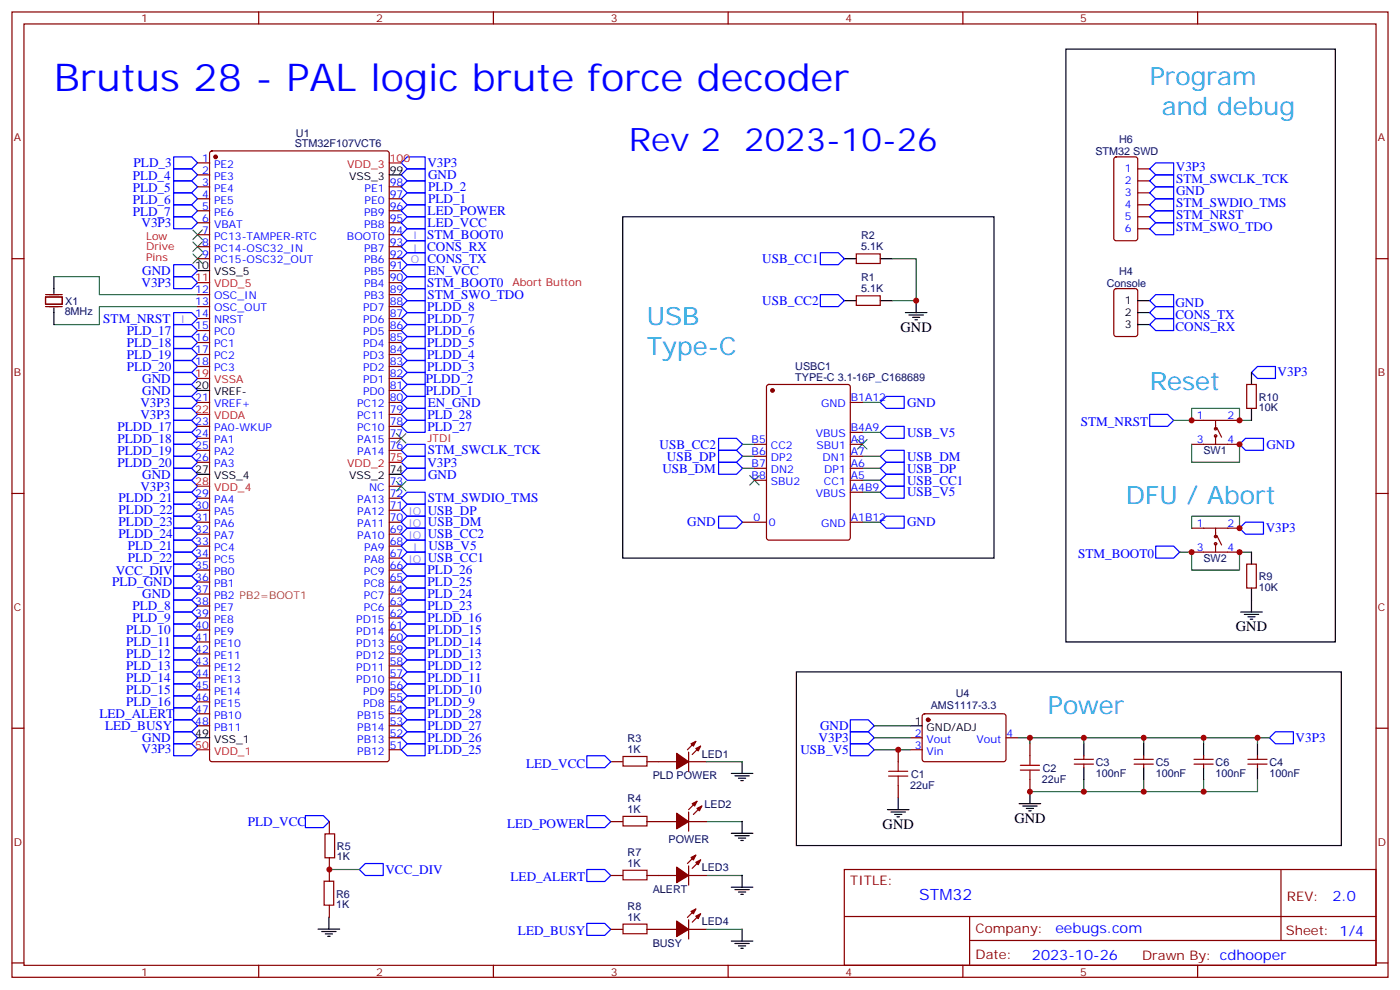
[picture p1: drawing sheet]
<svg xmlns="http://www.w3.org/2000/svg" width="412mm" height="292mm" viewBox="0 0 412 292" stroke-linecap="round" stroke-linejoin="round" font-family="sans-serif">
<g fill="none" stroke="#870000" stroke-width=".35">
<path d="M3.5 3.5h405.4v284.4h-405.4zM7.1 7.1h398.2v277.2h-398.2zM76.2 3.5v3.6M145.3 3.5v3.6M214.5 3.5v3.6M283.6 3.5v3.6M352.8 3.5v3.6M58.2 48h3.5M58.2 51.5h3.5M58.2 55h3.5M58.2 58.6h3.5M62 44.7l.4-.3h51.5l.7 .5 .1 178.8-.5 .6-51.8 .1-.6-.5-.1-178.7z"/>
<path d="M114.7 55h3.5M114.7 58.6h3.5M328.3 46.4l.5-.2h5.6l.7 .4v23.6l-.4 .7h-5.9l-.7-.5v-23.5zM335.1 49.7h3.6M335.1 53.3h3.6M335.1 56.8h3.6M3.5 76.2h3.6M58.2 76.2h3.5M58.2 62.1h3.5M58.2 65.6h3.5M58.2 69.1h3.5M58.2 72.7h3.5"/>
<path d="M114.7 76.2h3.5M114.7 62.1h3.5M114.7 65.6h3.5M114.7 69.1h3.5M114.7 72.7h3.5M114.7 79.7h3.5M252.2 74.8h7.1v2.8h-7.1zM335.1 60.3h3.6M335.1 63.9h3.6M335.1 67.4h3.6M405.3 76.2h3.6M13.4 87.5h4.9v2.1h-4.9z"/>
<path d="M13.4 90.3h4.9M13.4 86.8h4.9M58.2 90.3h3.5M58.2 86.8h3.5M58.2 93.8h3.5M58.2 97.4h3.5M114.7 90.3h3.5M114.7 86.8h3.5M114.7 93.8h3.5M114.7 97.4h3.5M114.7 83.3h3.5M252.2 87.1h7.1v2.9h-7.1z"/>
<path d="M328.3 85.2l.5-.2h5.6l.7 .5v12.9l-.4 .7h-5.9l-.7-.4v-13zM58.2 100.9h3.5M58.2 104.4h3.5M58.2 107.9h3.5M58.2 118.5h3.5M114.7 100.9h3.5M114.7 104.4h3.5M114.7 107.9h3.5M114.7 118.5h3.5M114.7 115h3.5M114.7 111.5h3.5M226 113.4l.5-.2h23.3l.6 .5 .1 44.7-.5 .6-23.5 .1-.7-.5v-44.7z"/>
<path d="M250.5 118.5h3.5M367.2 113.2h2.9v7.1h-2.9zM58.2 125.6h3.5M58.2 129.1h3.5M58.2 132.6h3.5M58.2 136.2h3.5M114.7 125.6h3.5M114.7 129.1h3.5M114.7 132.6h3.5M114.7 122.1h3.5M222.2 130.9h3.6M222.2 134.4h3.6"/>
<path d="M222.2 137.9h3.6M250.5 130.9h3.5M250.5 134.4h3.5M250.5 137.9h3.5M250.5 127.4h3.5M351 130.9h14.1M351 123.8h14.1M358.1 123.8v2.5M358.1 128.4v2.5M358.4 125.9l1.4 2.9M3.5 145.3h3.6M58.2 146.8h3.5"/>
<path d="M58.2 150.3h3.5M58.2 153.8h3.5M58.2 157.3h3.5M114.7 146.8h3.5M114.7 150.3h3.5M114.7 153.8h3.5M114.7 157.3h3.5M114.7 143.2h3.5M218.7 153.8h7.1M222.2 141.5h3.6M250.5 153.8h3.5M250.5 141.5h3.5"/>
<path d="M250.5 145h3.5M351 155.6h14.1M358.1 155.6v2.4M358.4 157.7l1.4 2.8M405.3 145.3h3.6M58.2 160.9h3.5M58.2 164.4h3.5M58.2 167.9h3.5M58.2 171.4h3.5M58.2 175h3.5M58.2 178.5h3.5M114.7 160.9h3.5"/>
<path d="M114.7 164.4h3.5M114.7 167.9h3.5M114.7 171.4h3.5M114.7 175h3.5M114.7 178.5h3.5M351 162.6h14.1M358.1 160.2v2.4M367.2 166.2h2.9v7h-2.9zM58.2 182h3.5M58.2 185.6h3.5M58.2 189.1h3.5M58.2 192.6h3.5"/>
<path d="M58.2 196.1h3.5M58.2 199.7h3.5M114.7 182h3.5M114.7 185.6h3.5M114.7 189.1h3.5M114.7 192.6h3.5M114.7 196.1h3.5M114.7 199.7h3.5M3.5 214.5h3.6M58.2 203.2h3.5M58.2 206.7h3.5M58.2 210.3h3.5"/>
<path d="M58.2 213.8h3.5M114.7 203.2h3.5M114.7 206.7h3.5M114.7 210.3h3.5M114.7 213.8h3.5M114.7 217.3h3.5M205 218.4l-2.5 2.4M206.4 219.8l-2.5 2.4M268.1 217.3h3.5M271.9 210.5l.4-.2h23.6l.4 .7v12.9l-.7 .5-23.5-.1-.5-.6v-12.7zM296.3 217.3h3.6M303.4 219.1v3.5"/>
<path d="M405.3 214.5h3.6M114.7 220.8h3.5M179.9 224.4h3.5M183.5 222.8h7.1v2.8h-7.1zM190.5 224.4h8.8M202.8 221.5v5.7M202.8 239.2v5.6M202.8 224.4h5.3M205.3 236l-2.5 2.5M206.7 237.4l-2.4 2.5M264.6 220.8v3.6M264.6 231.4v3.5"/>
<path d="M268.1 220.8h3.5M303.4 229.7v3.5M316.4 223.7h5.7M316.4 225.1h5.7M319.3 222.6v1.1M319.3 225.1v1M334.1 223.7h5.6M334.1 225.1h5.6M336.9 222.6v1.1M336.9 225.1v1M351.7 223.7h5.7M351.7 225.1h5.7"/>
<path d="M354.5 222.6v1.1M354.5 225.1v1M367.6 223.7h5.6M367.6 225.1h5.6M370.4 222.6v1.1M370.4 225.1v1M95.5 259.6h2.8v7h-2.8zM95.7 245.6h2.9v7.1h-2.9zM97 242v3.5M97 252.6v7M179.9 257.9h3.5M179.9 242h3.5"/>
<path d="M183.5 240.5h7.1v2.8h-7.1zM183.5 256.3h7.1v2.9h-7.1zM190.5 257.9h8.8M190.5 242h8.8M202.8 257.9h5.3M202.8 255.1v5.6M202.8 242h5.3M205 251.9l-2.5 2.5M206.4 253.3l-2.5 2.5M248.7 256.1h156.6v28.2h-156.6zM377.3 256.1v20.9M97 266.7v3.5"/>
<path d="M179.9 273.8h3.5M183.5 272.2h7.1v2.8h-7.1zM190.5 273.8h8.8M202.8 270.9v5.7M202.8 273.8h5.3M205 267.8l-2.5 2.4M206.4 269.2l-2.5 2.4M248.7 270h156.5M285.6 277h119.6M285.6 270v14.1M3.5 283.6h3.6M76.2 284.3v3.6"/>
<path d="M145.3 284.3v3.6M214.5 284.3v3.6M283.6 284.3v3.6M352.8 284.3v3.6M405.3 283.6h3.6"/>
<circle cx="358.1" cy="126.3" r=".35"/>
<circle cx="358.1" cy="128.4" r=".35"/>
<circle cx="358.1" cy="158" r=".35"/>
<circle cx="358.1" cy="160.2" r=".35"/>
</g>
<g fill="none" stroke="#00f" stroke-width=".35">
<path d="M51.2 56.8h5.2l1.8 1.8-1.8 1.7h-5.2zM51.2 53.3h5.2l1.8 1.7-1.8 1.8h-5.2zM51.2 49.7h5.2l1.8 1.8-1.8 1.8h-5.2zM51.2 46.2h5.2l1.8 1.8-1.8 1.7h-5.2zM118.2 55l1.7-1.7h5.3v3.5h-5.3zM118.2 58.6l1.7-1.8h5.3v3.5h-5.3zM118.2 48l1.7-1.8h5.3v3.5h-5.3zM119.9 49.7h5.3v3.6h-5.3l-1.7-1.8zM338.7 49.7l1.7-1.7h5.3v3.5h-5.3zM338.7 56.8l1.7-1.8h5.3v3.6h-5.3zM338.7 53.3l1.7-1.8h5.3v3.5h-5.3zM51.2 60.3h5.2l1.8 1.8-1.8 1.8h-5.2z"/>
<path d="M51.2 63.9h5.2l1.8 1.7-1.8 1.8h-5.2zM51.2 78h5.2l1.8 1.7-1.8 1.8h-5.2zM118.2 79.7l1.7-1.7h5.3v3.5h-5.3zM118.2 76.2l1.7-1.8h5.3v3.6h-5.3zM118.2 72.7l1.7-1.8h5.3v3.5h-5.3zM118.2 62.1l1.7-1.8h5.3v3.6h-5.3zM118.2 65.6l1.7-1.7h5.3v3.5h-5.3zM119.9 67.4h5.3v3.5h-5.3l-1.7-1.8zM241.7 74.4h5.2l1.8 1.8-1.8 1.8h-5.2zM338.7 67.4l1.7-1.8h5.3v3.5h-5.3zM338.7 60.3l1.7-1.7h5.3v3.5h-5.3zM338.7 63.9l1.7-1.8h5.3v3.5h-5.3z"/>
<path d="M51.2 99.1h5.2l1.8 1.8-1.8 1.8h-5.2zM51.2 95.6h5.2l1.8 1.8-1.8 1.7h-5.2zM51.2 81.5h5.2l1.8 1.8-1.8 1.7h-5.2zM51.2 92.1h5.2l1.8 1.7-1.8 1.8h-5.2zM118.2 83.3l1.7-1.8h5.3v3.5h-5.3zM118.2 90.3l1.7-1.8h5.3v3.6h-5.3zM118.2 93.8l1.7-1.7h5.3v3.5h-5.3zM118.2 97.4l1.7-1.8h5.3v3.5h-5.3zM118.2 86.8l1.7-1.8h5.3v3.5h-5.3zM241.7 86.8h5.2l1.8 1.7-1.8 1.8h-5.2zM338.7 92.1l1.7-1.8h5.3v3.5h-5.3zM340.4 86.8h5.3v3.5h-5.3l-1.7-1.8z"/>
<path d="M340.4 93.8h5.3v3.6h-5.3l-1.7-1.8zM51.2 106.2h5.2l1.8 1.7-1.8 1.8h-5.2zM51.2 102.7h5.2l1.8 1.7-1.8 1.8h-5.2zM51.2 116.8h5.2l1.8 1.7-1.8 1.8h-5.2zM51.2 113.2h5.2l1.8 1.8-1.8 1.8h-5.2zM51.2 109.7h5.2l1.8 1.8-1.8 1.7h-5.2zM118.2 100.9l1.7-1.8h5.3v3.6h-5.3zM118.2 104.4l1.7-1.7h5.3v3.5h-5.3zM118.2 107.9l1.7-1.7h5.3v3.5h-5.3zM118.2 111.5l1.7-1.8h5.3v3.5h-5.3zM118.2 118.5l1.7-1.7h5.3v3.5h-5.3zM119.9 113.2h5.3v3.6h-5.3l-1.7-1.8z"/>
<path d="M259.3 118.5l1.8-1.7h5.2v3.5h-5.2zM370.4 107.9h5.3v3.6h-5.3l-1.7-1.8zM51.2 134.4h5.2l1.8 1.8-1.8 1.7h-5.2zM51.2 130.9h5.2l1.8 1.7-1.8 1.8h-5.2zM51.2 127.4h5.2l1.8 1.7-1.8 1.8h-5.2zM51.2 123.8h5.2l1.8 1.8-1.8 1.8h-5.2zM51.2 137.9h5.2l1.8 1.8-1.8 1.8h-5.2zM51.2 120.3h5.2l1.8 1.8-1.8 1.7h-5.2zM118.2 122.1l1.7-1.8h5.3v3.5h-5.3zM118.2 125.6l1.7-1.8h5.3v3.6h-5.3zM118.2 136.2l1.7-1.8h5.3v3.5h-5.3zM118.2 139.7l1.7-1.8h5.3v3.6h-5.3z"/>
<path d="M118.2 132.6l1.7-1.7h5.3v3.5h-5.3zM211.7 129.1h5.3l1.7 1.8-1.7 1.7h-5.3zM211.7 132.6h5.3l1.7 1.8-1.7 1.8h-5.3zM211.7 136.2h5.3l1.7 1.7-1.7 1.8h-5.3zM259.3 137.9l1.8-1.7h5.2v3.5h-5.2zM259.3 134.4l1.8-1.8h5.2v3.6h-5.2zM259.3 127.4l1.8-1.8h5.2v3.5h-5.2zM338.7 122.1h5.3l1.7 1.7-1.7 1.8h-5.3zM365.1 130.9l1.8-1.8h5.3v3.5h-5.3zM51.2 155.6h5.2l1.8 1.7-1.8 1.8h-5.2zM51.2 152h5.2l1.8 1.8-1.8 1.8h-5.2zM51.2 148.5h5.2l1.8 1.8-1.8 1.7h-5.2z"/>
<path d="M51.2 145h5.2l1.8 1.8-1.8 1.7h-5.2zM51.2 159.1h5.2l1.8 1.8-1.8 1.7h-5.2zM51.2 141.5h5.2l1.8 1.7-1.8 1.8h-5.2zM118.2 157.3l1.7-1.7h5.3v3.5h-5.3zM118.2 146.8l1.7-1.8h5.3v3.5h-5.3zM118.2 150.3l1.7-1.8h5.3v3.5h-5.3zM118.2 153.8l1.7-1.8h5.3v3.6h-5.3zM211.7 152h5.3l1.7 1.8-1.7 1.8h-5.3zM259.3 141.5l1.8-1.8h5.2v3.5h-5.2zM259.3 153.8l1.8-1.8h5.2v3.6h-5.2zM259.3 145l1.8-1.8h5.2v3.6h-5.2zM365.1 155.6l1.8-1.8h5.3v3.5h-5.3z"/>
<path d="M51.2 166.2h5.2l1.8 1.7-1.8 1.8h-5.2zM51.2 162.6h5.2l1.8 1.8-1.8 1.8h-5.2zM51.2 176.7h5.2l1.8 1.8-1.8 1.8h-5.2zM51.2 173.2h5.2l1.8 1.8-1.8 1.7h-5.2zM51.2 169.7h5.2l1.8 1.7-1.8 1.8h-5.2zM118.2 167.9l1.7-1.7h5.3v3.5h-5.3zM118.2 171.4l1.7-1.7h5.3v3.5h-5.3zM118.2 178.5l1.7-1.8h5.3v3.6h-5.3zM118.2 164.4l1.7-1.8h5.3v3.6h-5.3zM118.2 160.9l1.7-1.8h5.3v3.5h-5.3zM119.9 173.2h5.3v3.5h-5.3l-1.7-1.7zM340.4 160.9h5.3l1.8 1.7-1.8 1.8h-5.3z"/>
<path d="M51.2 197.9h5.2l1.8 1.8-1.8 1.7h-5.2zM51.2 194.4h5.2l1.8 1.7-1.8 1.8h-5.2zM51.2 190.9h5.2l1.8 1.7-1.8 1.8h-5.2zM51.2 187.3h5.2l1.8 1.8-1.8 1.8h-5.2zM51.2 183.8h5.2l1.8 1.8-1.8 1.7h-5.2zM51.2 180.3h5.2l1.8 1.7-1.8 1.8h-5.2zM118.2 185.6l1.7-1.8h5.3v3.5h-5.3zM118.2 189.1l1.7-1.8h5.3v3.6h-5.3zM118.2 192.6l1.7-1.7h5.3v3.5h-5.3zM118.2 196.1l1.7-1.7h5.3v3.5h-5.3zM118.2 199.7l1.7-1.8h5.3v3.5h-5.3zM119.9 180.3h5.3v3.5h-5.3l-1.7-1.8z"/>
<path d="M51.2 208.5h5.2l1.8 1.8-1.8 1.7h-5.2zM51.2 205h5.2l1.8 1.7-1.8 1.8h-5.2zM51.2 201.4h5.2l1.8 1.8-1.8 1.8h-5.2zM51.2 219.1h5.2l1.8 1.7-1.8 1.8h-5.2zM51.2 215.5h5.2l1.8 1.8-1.8 1.8h-5.2zM51.2 212h5.2l1.8 1.8-1.8 1.7h-5.2zM118.2 210.3l1.7-1.8h5.3v3.5h-5.3zM118.2 217.3l1.7-1.8h5.3v3.6h-5.3zM118.2 203.2l1.7-1.8h5.3v3.6h-5.3zM118.2 206.7l1.7-1.7h5.3v3.5h-5.3zM119.9 212h5.3v3.5h-5.3l-1.7-1.7zM250.5 219.1h5.3l1.7 1.7-1.7 1.8h-5.3z"/>
<path d="M250.5 215.5h5.3l1.7 1.8-1.7 1.8h-5.3zM250.5 212h5.3l1.7 1.8-1.7 1.7h-5.3zM373.9 217.3l1.8-1.8h5.3v3.6h-5.3zM118.2 220.8l1.7-1.7h5.3v3.5h-5.3zM172.9 222.6h5.3l1.7 1.8-1.7 1.7h-5.3zM90 240.2h5.2l1.8 1.8-1.8 1.8h-5.2zM105.8 256.1l1.8-1.7h5.3v3.5h-5.3zM172.9 256.1h5.3l1.7 1.8-1.7 1.7h-5.3zM172.9 240.2h5.3l1.7 1.8-1.7 1.8h-5.3zM172.9 272h5.3l1.7 1.8-1.7 1.7h-5.3z"/>
</g>
<g fill="none" stroke="#3c3" stroke-width=".35">
<path d="M56.8 74.8l2.8 2.8M56.8 71.3l2.8 2.8M56.8 67.7l2.8 2.9M59.6 74.8l-2.8 2.8M59.6 71.3l-2.8 2.8M59.6 67.7l-2.8 2.9M116.8 127.7l2.8 2.8M119.6 127.7l-2.8 2.8M252.6 129.5l2.8 2.8M255.4 129.5l-2.8 2.8M116.8 141.8l2.8 2.8M119.6 141.8l-2.8 2.8"/>
<path d="M220.8 140.1l2.9 2.8M223.7 140.1l-2.9 2.8"/>
</g>
<g fill="none" stroke="#008700" stroke-width=".35">
<path d="M262.8 76.2h7.1v12.3h-7.1M15.9 81.5h13.4v5.3h28.9M58.2 90.3h-28.9v5.3h-13.4M254 118.5h5.3M218.7 130.9h3.5M218.7 137.9h3.5M218.7 134.4h3.5M254 137.9h5.3M254 134.4h5.3M254 127.4h5.3M345.7 123.8h5.3v-3.5h14.1v3.5h3.6M351 130.9v5.3h14.1v-5.3"/>
<path d="M254 141.5h5.3M254 145h5.3M254 153.8h5.3M351 155.6v-3.6h14.1v3.6M347.5 162.6h3.5v5.3h14.1v-5.3h3.6M257.5 217.3h10.6M257.5 213.8h10.6M299.9 217.3h74M303.4 217.3v1.8M319.3 217.3v1.8M336.9 217.3v1.8M354.5 217.3v1.8"/>
<path d="M370.4 217.3v1.8M208.1 224.4h10.6M257.5 220.8h10.6M319.3 229.7v3.5M336.9 229.7v3.5h-33.5M354.5 229.7v3.5h-17.6M370.4 229.7v3.5h-15.9M97 256.1h8.8M208.1 257.9h10.6M208.1 242h10.6M208.1 273.8h10.6"/>
</g>
<g fill="none" stroke="#000" stroke-width=".35">
<path d="M314 14.5h79.3v174.6h-79.3zM114.7 51.5h3.5M58.2 79.7h3.5M183.4 63.9h109.4v100.5h-109.4zM248.7 76.2h3.5M259.3 76.2h3.5M15.9 81.5v4.9M15.9 90.7v4.9M248.7 88.5h3.5M259.3 88.5h3.5M266.7 92.1h6.3M267.8 92.8h4.2"/>
<path d="M268.8 93.5h2.1M269.5 94.2h.7M269.9 88.5v3.6M335.1 88.5h3.6M335.1 92.1h3.6M335.1 95.6h3.6M58.2 115h3.5M368.7 109.7v3.5M58.2 139.7h3.5M114.7 139.7h3.5M368.7 120.3v3.5M368.7 162.6v3.6"/>
<path d="M368.7 173.2v7.1M234.6 197.9h160.5v51.2h-160.5zM365.5 180.3h6.3M366.5 181h4.3M367.6 181.7h2.1M368.3 182.4h.7M58.2 217.3h3.5M268.1 213.8h3.5M319.3 219.1v3.5M336.9 219.1v3.5M354.5 219.1v3.5M370.4 219.1v3.5"/>
<path d="M215.4 227.8h6.4M216.5 228.5h4.2M217.5 229.2h2.2M218.2 229.9h.7M218.6 224.3v3.5M261.4 238.5h6.4M262.5 239.2h4.2M263.5 239.9h2.1M264.6 234.9v3.6M300.2 236.7h6.4M301.3 237.4h4.2M302.3 238.1h2.1"/>
<path d="M303 238.8h.7M303.4 233.2v3.5M319.3 226.1v3.6M336.9 226.1v3.6M354.5 226.1v3.6M370.4 226.1v3.6M215.4 245.5h6.4M216.5 246.2h4.2M217.5 246.9h2.2M218.2 247.6h.7M218.6 241.9v3.6M218.6 257.8v3.5"/>
<path d="M264.2 240.6h.7M93.7 273.7h6.4M94.8 274.4h4.2M95.8 275.1h2.1M96.5 275.8h.7M96.9 270.1v3.6M215.4 261.3h6.4M215.4 277.2h6.4M216.5 262h4.2M216.5 277.9h4.2M217.5 262.7h2.2M217.5 278.6h2.2"/>
<path d="M218.2 263.4h.7M218.2 279.3h.7M218.6 273.7v3.5"/>
</g>
<g fill="#870000" stroke="#870000" stroke-width=".35">
<path d="M205 254l1.4-.7-.7 1.4z"/>
<path d="M203.6 252.6l1.4-.7-.7 1.4z"/>
<path d="M199.3 255.4l3.5 2.5-3.5 2.1z"/>
<path d="M205 269.9l1.4-.7-.7 1.4z"/>
<path d="M203.6 268.5l1.4-.7-.7 1.4z"/>
<path d="M199.3 271.3l3.5 2.5-3.5 2.1z"/>
<path d="M205 220.5l1.4-.7-.7 1.4z"/>
<path d="M203.6 219.1l1.4-.7-.7 1.4z"/>
<path d="M199.3 221.9l3.5 2.5-3.5 2.1z"/>
<path d="M205.3 238.1l1.4-.7-.7 1.4z"/>
<path d="M203.9 236.7l1.4-.7-.7 1.4z"/>
<path d="M199.3 239.5l3.5 2.5-3.5 2.1z"/>
<circle cx="63.5" cy="46.2" r=".53"/>
<circle cx="227.5" cy="115" r=".53"/>
<circle cx="273.4" cy="212" r=".53"/>
</g>
<path d="M114.7 48h3.5M58.2 83.3h3.5M58.2 111.5h3.5M58.2 122.1h3.5M114.7 136.2h3.5M58.2 143.2h3.5M58.2 220.8h3.5" fill="none" stroke="#f00" stroke-width=".35"/>
<path d="M261.8 228.6h5.6M261.8 227.2h5.6M264.6 224.4v2.8M264.6 228.6v2.8M300.6 226.8h5.6M300.6 225.4h5.6M303.4 222.6v2.8M303.4 226.8v2.9" fill="none" stroke="#a10000" stroke-width=".35"/>
<g fill="#c00">
<circle cx="370.4" cy="217.3" r=".88"/>
<circle cx="354.5" cy="233.2" r=".88"/>
<circle cx="264.6" cy="220.8" r=".88"/>
<circle cx="303.4" cy="217.3" r=".88"/>
<circle cx="354.5" cy="217.3" r=".88"/>
<circle cx="336.9" cy="217.3" r=".88"/>
<circle cx="319.3" cy="217.3" r=".88"/>
<circle cx="336.9" cy="233.2" r=".88"/>
<circle cx="269.9" cy="88.5" r=".88"/>
<circle cx="303.4" cy="233.2" r=".88"/>
<circle cx="319.3" cy="233.2" r=".88"/>
<circle cx="97" cy="256.1" r=".88"/>
<circle cx="351" cy="123.8" r=".88"/>
<circle cx="365.1" cy="162.6" r=".88"/>
<circle cx="351" cy="162.6" r=".88"/>
<circle cx="365.1" cy="155.6" r=".88"/>
<circle cx="365.1" cy="130.9" r=".88"/>
<circle cx="365.1" cy="123.8" r=".88"/>
</g>
<text font-size="11.3" fill="#00f" x="15.9" y="26.8">Brutus 28 - PAL logic brute force decoder</text>
<g font-size="9.5" fill="#00f">
<text x="185.2" y="44.4">Rev 2</text>
<text x="219.2" y="44.4">2023-10-26</text>
</g>
<g font-size="7.4" fill="#09f">
<text x="338.7" y="25">Program</text>
<text x="342.2" y="33.9">and debug</text>
<text x="190.5" y="95.6">USB</text>
<text x="190.5" y="104.4">Type-C</text>
<text x="338.7" y="115">Reset</text>
<text x="331.6" y="148.5">DFU / Abort</text>
<text x="308.7" y="210.3">Power</text>
</g>
<text font-size="4.6" fill="#00f" x="270.8" y="265.1">STM32</text>
<g font-size="4.2">
<text x="265.3" y="97.7">GND</text>
<text x="364.1" y="185.9">GND</text>
<text x="260" y="244.1">GND</text>
<text x="298.8" y="242.4">GND</text>
</g>
<g font-size="4.2" fill="#00f">
<text x="392.5" y="265.4">2.0</text>
<text x="310.9" y="274.9">eebugs.com</text>
<text x="304" y="282.7">2023-10-26</text>
</g>
<g font-size="3.9" fill="#00f">
<text x="39.1" y="52.9">PLD_4</text>
<text x="39.4" y="49.2">PLD_3</text>
<text x="125.9" y="49.2">V3P3</text>
<text x="126.1" y="52.8">GND</text>
<text x="346.4" y="50.3">V3P3</text>
<text x="346.4" y="54">STM_SWCLK_TCK</text>
<text x="39.1" y="60">PLD_6</text>
<text x="39.1" y="56.4">PLD_5</text>
<text x="126.1" y="56.3">PLD_2</text>
<text x="126.1" y="59.8">PLD_1</text>
<text x="346.4" y="57.5">GND</text>
<text x="39.1" y="63.5">PLD_7</text>
<text x="126" y="63.4">LED_POWER</text>
<text x="346.4" y="61">STM_SWDIO_TMS</text>
<text x="346.4" y="64.6">STM_NRST</text>
<text x="41.7" y="66.9">V3P3</text>
<text x="125.8" y="70.4">STM_BOOT0</text>
<text x="126" y="66.9">LED_VCC</text>
<text x="346.4" y="68.1">STM_SWO_TDO</text>
<text x="125.8" y="73.9">CONS_RX</text>
<text x="125.9" y="77.4">CONS_TX</text>
<text x="224.6" y="77.4">USB_CC1</text>
<text x="41.9" y="81">GND</text>
<text x="126" y="81">EN_VCC</text>
<text x="41.7" y="84.5">V3P3</text>
<text x="125.8" y="84.4">STM_BOOT0</text>
<text x="125.9" y="88.1">STM_SWO_TDO</text>
<text x="224.6" y="89.8">USB_CC2</text>
<text x="30.4" y="95.1">STM_NRST</text>
<text x="125.8" y="91.6">PLDD_8</text>
<text x="125.8" y="95.1">PLDD_7</text>
<text x="346.3" y="90.3">GND</text>
<text x="346.3" y="93.8">CONS_TX</text>
<text x="37.4" y="98.6">PLD_17</text>
<text x="125.8" y="98.6">PLDD_6</text>
<text x="346.3" y="97.4">CONS_RX</text>
<text x="37.4" y="105.7">PLD_19</text>
<text x="37.4" y="102.2">PLD_18</text>
<text x="125.8" y="102.2">PLDD_5</text>
<text x="125.8" y="105.7">PLDD_4</text>
<text x="37.4" y="109.2">PLD_20</text>
<text x="41.9" y="112.7">GND</text>
<text x="125.5" y="112.7">PLDD_2</text>
<text x="125.8" y="109.2">PLDD_3</text>
<text x="376.4" y="110.8">V3P3</text>
<text x="41.3" y="119.8">V3P3</text>
<text x="41.9" y="116.3">GND</text>
<text x="125.5" y="116.3">PLDD_1</text>
<text x="126" y="119.8">EN_GND</text>
<text x="267.2" y="119.8">GND</text>
<text x="41.3" y="123.3">V3P3</text>
<text x="125.9" y="123.3">PLD_28</text>
<text x="318.4" y="125.6">STM_NRST</text>
<text x="34.6" y="130.4">PLDD_18</text>
<text x="34.6" y="126.9">PLDD_17</text>
<text x="125.9" y="126.9">PLD_27</text>
<text x="267.2" y="128.6">USB_V5</text>
<text x="34.6" y="137.4">PLDD_20</text>
<text x="34.6" y="133.9">PLDD_19</text>
<text x="125.9" y="137.4">V3P3</text>
<text x="126.1" y="133.8">STM_SWCLK_TCK</text>
<text x="194.3" y="132.1">USB_CC2</text>
<text x="196.4" y="135.7">USB_DP</text>
<text x="267.2" y="135.7">USB_DM</text>
<text x="373" y="132.1">GND</text>
<text x="41.9" y="141">GND</text>
<text x="126.1" y="141">GND</text>
<text x="195.1" y="139.2">USB_DM</text>
<text x="267.2" y="142.7">USB_CC1</text>
<text x="267.2" y="139.2">USB_DP</text>
<text x="34.9" y="148">PLDD_21</text>
<text x="41.3" y="144.5">V3P3</text>
<text x="126" y="148">STM_SWDIO_TMS</text>
<text x="267.2" y="146.2">USB_V5</text>
<text x="34.9" y="155.1">PLDD_23</text>
<text x="34.9" y="151.5">PLDD_22</text>
<text x="126" y="151.6">USB_DP</text>
<text x="126.1" y="155.1">USB_DM</text>
<text x="202.4" y="155.1">GND</text>
<text x="267.2" y="155.1">GND</text>
<text x="34.9" y="158.6">PLDD_24</text>
<text x="126" y="158.6">USB_CC2</text>
<text x="372.8" y="156.8">V3P3</text>
<text x="37.7" y="165.7">PLD_22</text>
<text x="37.7" y="162.1">PLD_21</text>
<text x="126" y="165.7">USB_CC1</text>
<text x="126.2" y="162.1">USB_V5</text>
<text x="317.5" y="164.4">STM_BOOT0</text>
<text x="33.1" y="172.7">PLD_GND</text>
<text x="34.1" y="169.3">VCC_DIV</text>
<text x="126" y="169.2">PLD_26</text>
<text x="126" y="172.7">PLD_25</text>
<text x="39.1" y="179.8">PLD_8</text>
<text x="41.9" y="176.2">GND</text>
<text x="126" y="176.2">PLD_24</text>
<text x="126" y="179.8">PLD_23</text>
<text x="39.1" y="183.3">PLD_9</text>
<text x="126" y="183.3">PLDD_16</text>
<text x="37.1" y="190.3">PLD_11</text>
<text x="37.1" y="186.8">PLD_10</text>
<text x="126" y="186.8">PLDD_15</text>
<text x="126" y="190.3">PLDD_14</text>
<text x="37.1" y="197.4">PLD_13</text>
<text x="37.1" y="193.9">PLD_12</text>
<text x="126" y="193.9">PLDD_13</text>
<text x="126" y="197.4">PLDD_12</text>
<text x="37.1" y="200.9">PLD_14</text>
<text x="126" y="200.9">PLDD_11</text>
<text x="37.1" y="208">PLD_16</text>
<text x="37.1" y="204.5">PLD_15</text>
<text x="126" y="204.5">PLDD_10</text>
<text x="126" y="208">PLDD_9</text>
<text x="29.3" y="211.6">LED_ALERT</text>
<text x="30.9" y="215">LED_BUSY</text>
<text x="126" y="211.5">PLDD_28</text>
<text x="126" y="215">PLDD_27</text>
<text x="241.6" y="215">GND</text>
<text x="41.7" y="221.7">V3P3</text>
<text x="41.9" y="218.6">GND</text>
<text x="126" y="218.6">PLDD_26</text>
<text x="241.2" y="218.5">V3P3</text>
<text x="381.7" y="218.5">V3P3</text>
<text x="126" y="222.1">PLDD_25</text>
<text x="154.9" y="226.1">LED_VCC</text>
<text x="235.8" y="222.1">USB_V5</text>
<text x="73" y="243.3">PLD_VCC</text>
<text x="149.4" y="243.8">LED_POWER</text>
<text x="113.6" y="257.3">VCC_DIV</text>
<text x="150.4" y="259.6">LED_ALERT</text>
<text x="152.6" y="275.5">LED_BUSY</text>
</g>
<g font-size="3.9" fill="#800">
<text x="250.5" y="260.7">TITLE:</text>
<text x="379.1" y="265.4">REV:</text>
<text x="287.4" y="274.9">Company:</text>
<text x="378.7" y="275.5">Sheet: 1/4</text>
<text x="287.4" y="282.6">Date:</text>
<text x="336.4" y="282.7">Drawn By: cdhooper</text>
</g>
<g font-size="3.2" fill="#800">
<text x="41.6" y="6.5">1</text>
<text x="110.8" y="6.5">2</text>
<text x="179.9" y="6.5">3</text>
<text x="249.1" y="6.5">4</text>
<text x="318.2" y="6.5">5</text>
<text x="4.1" y="41.6">A</text>
<text x="405.9" y="41.6">A</text>
<text x="4.1" y="110.8">B</text>
<text x="405.9" y="110.8">B</text>
<text x="4.1" y="179.9">C</text>
<text x="405.9" y="179.9">C</text>
<text x="4.1" y="249.1">D</text>
<text x="405.9" y="249.1">D</text>
<text x="41.6" y="287.3">1</text>
<text x="110.8" y="287.3">2</text>
<text x="179.9" y="287.3">3</text>
<text x="249.1" y="287.3">4</text>
<text x="318.2" y="287.3">5</text>
</g>
<g font-size="3.2" fill="#000080">
<text x="87.2" y="40.2">U1</text>
<text x="86.8" y="43.4">STM32F107VCT6</text>
<text x="322.7" y="45.6">STM32 SWD</text>
<text x="329.7" y="42.1">H6</text>
<text x="253.6" y="70.5">R2</text>
<text x="253.6" y="73.7">5.1K</text>
<text x="253.6" y="82.9">R1</text>
<text x="329.7" y="80.9">H4</text>
<text x="19.2" y="89.7">X1</text>
<text x="253.6" y="86.1">5.1K</text>
<text x="326" y="84.4">Console</text>
<text x="19" y="92.9">8MHz</text>
<text x="234.3" y="112.2">TYPE-C 3.1-16P_C168689</text>
<text x="234.3" y="109">USBC1</text>
<text x="370.8" y="118">R10</text>
<text x="370.8" y="121.1">10K</text>
<text x="354.5" y="133.8">SW1</text>
<text x="354.5" y="165.5">SW2</text>
<text x="370.8" y="174">10K</text>
<text x="370.8" y="171">R9</text>
<text x="274.2" y="208.9">AMS1117-3.3</text>
<text x="281.5" y="205.4">U4</text>
<text x="184.9" y="221.8">1K</text>
<text x="184.9" y="218.7">R3</text>
<text x="206.7" y="223.1">LED1</text>
<text x="307.2" y="227.3">C2</text>
<text x="322.8" y="225.5">C3</text>
<text x="340.4" y="225.5">C5</text>
<text x="358.1" y="225.5">C6</text>
<text x="373.9" y="225.5">C4</text>
<text x="192.3" y="229.5">PLD POWER</text>
<text x="268.1" y="232.3">22uF</text>
<text x="268.4" y="229">C1</text>
<text x="306.9" y="230.5">22uF</text>
<text x="322.8" y="228.7">100nF</text>
<text x="340.4" y="228.7">100nF</text>
<text x="358.1" y="228.7">100nF</text>
<text x="373.9" y="228.7">100nF</text>
<text x="184.9" y="239.4">1K</text>
<text x="184.9" y="236.3">R4</text>
<text x="207.5" y="237.9">LED2</text>
<text x="99.3" y="250.3">R5</text>
<text x="197" y="248.4">POWER</text>
<text x="99.3" y="253.3">1K</text>
<text x="184.9" y="255.3">1K</text>
<text x="184.9" y="252.2">R7</text>
<text x="206.7" y="256.7">LED3</text>
<text x="192.3" y="263">ALERT</text>
<text x="99" y="267.5">1K</text>
<text x="99" y="264.4">R6</text>
<text x="184.9" y="268.1">R8</text>
<text x="184.9" y="271.2">1K</text>
<text x="206.7" y="272.5">LED4</text>
<text x="192.3" y="278.9">BUSY</text>
</g>
<g font-size="3.2" fill="#00f">
<text x="59.5" y="47.6">1</text>
<text x="59.5" y="51.2">2</text>
<text x="63" y="49.4">PE2</text>
<text x="63" y="52.9">PE3</text>
<text x="331.4" y="50.8">1</text>
<text x="59.5" y="54.7">3</text>
<text x="59.5" y="58.2">4</text>
<text x="63" y="56.4">PE4</text>
<text x="63" y="60">PE5</text>
<text x="107.4" y="60">PE0</text>
<text x="107.4" y="56.4">PE1</text>
<text x="114.8" y="58.2">97</text>
<text x="114.8" y="54.7">98</text>
<text x="331.4" y="54.3">2</text>
<text x="331.4" y="57.9">3</text>
<text x="59.5" y="61.7">5</text>
<text x="59.5" y="65.3">6</text>
<text x="63" y="63.5">PE6</text>
<text x="107.2" y="63.5">PB9</text>
<text x="114.8" y="65.3">95</text>
<text x="114.8" y="61.7">96</text>
<text x="331.4" y="61.4">4</text>
<text x="331.4" y="64.9">5</text>
<text x="59.5" y="68.8">7</text>
<text x="63" y="67">VBAT</text>
<text x="63" y="70.6">PC13-TAMPER-RTC</text>
<text x="102.2" y="70.6">BOOT0</text>
<text x="107.2" y="67">PB8</text>
<text x="114.8" y="68.8">94</text>
<text x="331.4" y="68.4">6</text>
<text x="59.5" y="72.3">8</text>
<text x="59.5" y="75.8">9</text>
<text x="63" y="74.1">PC14-OSC32_IN</text>
<text x="63" y="77.6">PC15-OSC32_OUT</text>
<text x="107.2" y="77.6">PB6</text>
<text x="107.2" y="74.1">PB7</text>
<text x="114.8" y="75.8">92</text>
<text x="114.8" y="72.3">93</text>
<text x="107.2" y="81.1">PB5</text>
<text x="114.8" y="82.9">90</text>
<text x="114.8" y="79.4">91</text>
<text x="57.5" y="86.4">12</text>
<text x="57.5" y="90">13</text>
<text x="63" y="88.2">OSC_IN</text>
<text x="107.2" y="88.2">PB3</text>
<text x="107.2" y="84.7">PB4</text>
<text x="114.8" y="90">88</text>
<text x="114.8" y="86.4">89</text>
<text x="57.5" y="93.5">14</text>
<text x="63" y="91.7">OSC_OUT</text>
<text x="63" y="95.2">NRST</text>
<text x="107" y="95.2">PD6</text>
<text x="107" y="91.7">PD7</text>
<text x="114.8" y="93.5">87</text>
<text x="57.5" y="97">15</text>
<text x="57.5" y="100.5">16</text>
<text x="63" y="98.8">PC0</text>
<text x="107" y="98.8">PD5</text>
<text x="114.8" y="100.5">85</text>
<text x="114.8" y="97">86</text>
<text x="57.5" y="104.1">17</text>
<text x="57.5" y="107.6">18</text>
<text x="63" y="102.3">PC1</text>
<text x="63" y="105.8">PC2</text>
<text x="107" y="105.8">PD3</text>
<text x="107" y="102.3">PD4</text>
<text x="114.8" y="107.6">83</text>
<text x="114.8" y="104.1">84</text>
<text x="63" y="109.4">PC3</text>
<text x="107" y="112.9">PD1</text>
<text x="107" y="109.4">PD2</text>
<text x="114.8" y="111.1">82</text>
<text x="57.5" y="118.2">21</text>
<text x="63" y="119.9">VREF+</text>
<text x="105.2" y="119.9">PC12</text>
<text x="107" y="116.4">PD0</text>
<text x="114.8" y="118.2">80</text>
<text x="114.8" y="114.7">81</text>
<text x="241.9" y="119.9">GND</text>
<text x="250.6" y="118.2">B1A12</text>
<text x="57.5" y="125.2">23</text>
<text x="105.2" y="123.5">PC11</text>
<text x="114.8" y="125.2">78</text>
<text x="114.8" y="121.7">79</text>
<text x="352.5" y="123.5">1</text>
<text x="361.6" y="123.5">2</text>
<text x="57.5" y="128.8">24</text>
<text x="63" y="127">PA0-WKUP</text>
<text x="63" y="130.5">PA1</text>
<text x="105.2" y="127">PC10</text>
<text x="105.2" y="130.5">PA15</text>
<text x="114.8" y="128.8">77</text>
<text x="221.4" y="130.5">B5</text>
<text x="240.3" y="128.8">VBUS</text>
<text x="250.6" y="130.5">A8</text>
<text x="250.6" y="127">B4A9</text>
<text x="352.5" y="130.5">3</text>
<text x="361.6" y="130.5">4</text>
<text x="57.5" y="132.3">25</text>
<text x="57.5" y="135.8">26</text>
<text x="63" y="134.1">PA2</text>
<text x="63" y="137.6">PA3</text>
<text x="105.2" y="134.1">PA14</text>
<text x="114.8" y="132.3">76</text>
<text x="221.4" y="134.1">B6</text>
<text x="221.4" y="137.6">B7</text>
<text x="227.1" y="132.3">CC2</text>
<text x="227.1" y="135.8">DP2</text>
<text x="240.5" y="132.3">SBU1</text>
<text x="242.3" y="135.8">DN1</text>
<text x="250.6" y="137.6">A6</text>
<text x="250.6" y="134.1">A7</text>
<text x="114.8" y="142.9">73</text>
<text x="221.4" y="141.1">B8</text>
<text x="227.1" y="139.3">DN2</text>
<text x="227.1" y="142.9">SBU2</text>
<text x="242.7" y="142.9">CC1</text>
<text x="242.8" y="139.3">DP1</text>
<text x="250.6" y="141.1">A5</text>
<text x="57.5" y="146.4">29</text>
<text x="57.5" y="149.9">30</text>
<text x="63" y="148.2">PA4</text>
<text x="105.2" y="148.2">PA13</text>
<text x="108.8" y="144.6">NC</text>
<text x="114.8" y="149.9">71</text>
<text x="114.8" y="146.4">72</text>
<text x="240.3" y="146.4">VBUS</text>
<text x="250.6" y="144.6">A4B9</text>
<text x="57.5" y="153.5">31</text>
<text x="63" y="151.7">PA5</text>
<text x="63" y="155.2">PA6</text>
<text x="105.2" y="155.2">PA11</text>
<text x="105.2" y="151.7">PA12</text>
<text x="114.8" y="153.5">70</text>
<text x="222" y="153.5">0</text>
<text x="226.5" y="154.9">0</text>
<text x="241.9" y="155.2">GND</text>
<text x="250.6" y="153.5">A1B12</text>
<text x="352.5" y="155.2">1</text>
<text x="361.6" y="155.2">2</text>
<text x="57.5" y="157">32</text>
<text x="57.5" y="160.5">33</text>
<text x="63" y="158.7">PA7</text>
<text x="105.2" y="158.7">PA10</text>
<text x="114.8" y="160.5">68</text>
<text x="114.8" y="157">69</text>
<text x="57.5" y="164">34</text>
<text x="57.5" y="167.6">35</text>
<text x="63" y="162.3">PC4</text>
<text x="63" y="165.8">PC5</text>
<text x="107.2" y="165.8">PA8</text>
<text x="107.2" y="162.3">PA9</text>
<text x="114.8" y="167.6">66</text>
<text x="114.8" y="164">67</text>
<text x="352.5" y="162.3">3</text>
<text x="361.6" y="162.3">4</text>
<text x="57.5" y="171.1">36</text>
<text x="63" y="169.3">PB0</text>
<text x="63" y="172.9">PB1</text>
<text x="107.2" y="172.9">PC8</text>
<text x="107.2" y="169.3">PC9</text>
<text x="114.8" y="171.1">65</text>
<text x="57.5" y="174.6">37</text>
<text x="57.5" y="178.2">38</text>
<text x="63" y="176.4">PB2 PB2=BOOT1</text>
<text x="63" y="179.9">PE7</text>
<text x="107.2" y="179.9">PC6</text>
<text x="107.2" y="176.4">PC7</text>
<text x="114.8" y="178.2">63</text>
<text x="114.8" y="174.6">64</text>
<text x="57.5" y="181.7">39</text>
<text x="57.5" y="185.2">40</text>
<text x="63" y="183.4">PE8</text>
<text x="105" y="183.4">PD15</text>
<text x="114.8" y="185.2">61</text>
<text x="114.8" y="181.7">62</text>
<text x="57.5" y="188.7">41</text>
<text x="63" y="187">PE9</text>
<text x="63" y="190.5">PE10</text>
<text x="105" y="190.5">PD13</text>
<text x="105" y="187">PD14</text>
<text x="114.8" y="188.7">60</text>
<text x="57.5" y="192.3">42</text>
<text x="57.5" y="195.8">43</text>
<text x="63" y="194">PE11</text>
<text x="63" y="197.6">PE12</text>
<text x="105" y="197.6">PD11</text>
<text x="105" y="194">PD12</text>
<text x="114.8" y="195.8">58</text>
<text x="114.8" y="192.3">59</text>
<text x="57.5" y="199.3">44</text>
<text x="57.5" y="202.8">45</text>
<text x="63" y="201.1">PE13</text>
<text x="105" y="201.1">PD10</text>
<text x="114.8" y="202.8">56</text>
<text x="114.8" y="199.3">57</text>
<text x="57.5" y="206.4">46</text>
<text x="57.5" y="209.9">47</text>
<text x="63" y="204.6">PE14</text>
<text x="63" y="208.1">PE15</text>
<text x="107" y="208.1">PD8</text>
<text x="107" y="204.6">PD9</text>
<text x="114.8" y="209.9">54</text>
<text x="114.8" y="206.4">55</text>
<text x="57.5" y="213.4">48</text>
<text x="63" y="211.7">PB10</text>
<text x="63" y="215.2">PB11</text>
<text x="105.2" y="215.2">PB14</text>
<text x="105.2" y="211.7">PB15</text>
<text x="114.8" y="213.4">53</text>
<text x="105.2" y="218.7">PB13</text>
<text x="114.8" y="220.5">51</text>
<text x="114.8" y="217">52</text>
<text x="269.4" y="217">2</text>
<text x="269.4" y="220.5">3</text>
<text x="272.9" y="218.7">Vout</text>
<text x="287.7" y="218.7">Vout</text>
<text x="296.5" y="217">4</text>
<text x="105.2" y="222.2">PB12</text>
<text x="272.9" y="222.2">Vin</text>
</g>
<g font-size="3.2" fill="#f00">
<text x="114.8" y="47.6">100</text>
<text x="102.3" y="49.4">VDD_3</text>
<text x="43" y="70.6">Low</text>
<text x="43" y="73.7">Drive</text>
<text x="43" y="76.9">Pins</text>
<text x="57.5" y="82.9">11</text>
<text x="63" y="84.7">VDD_5</text>
<text x="151" y="84.3">Abort Button</text>
<text x="57.5" y="111.1">19</text>
<text x="63" y="112.9">VSSA</text>
<text x="57.5" y="121.7">22</text>
<text x="63" y="123.5">VDDA</text>
<text x="125.9" y="130.2">JTDI</text>
<text x="102.3" y="137.6">VDD_2</text>
<text x="114.8" y="135.8">75</text>
<text x="57.5" y="142.9">28</text>
<text x="63" y="144.6">VDD_4</text>
<text x="57.5" y="220.5">50</text>
<text x="63" y="222.2">VDD_1</text>
</g>
<g font-size="3.2">
<text x="102.8" y="52.9">VSS_3</text>
<text x="114.8" y="51.2">99</text>
<text x="57.5" y="79.4">10</text>
<text x="63" y="81.1">VSS_5</text>
<text x="331.4" y="89.6">1</text>
<text x="331.4" y="93.1">2</text>
<text x="331.4" y="96.7">3</text>
<text x="57.5" y="114.7">20</text>
<text x="63" y="116.4">VREF-</text>
<text x="57.5" y="139.3">27</text>
<text x="63" y="141.1">VSS_4</text>
<text x="102.8" y="141.1">VSS_2</text>
<text x="114.8" y="139.3">74</text>
<text x="269.4" y="213.4">1</text>
<text x="272.9" y="215.2">GND/ADJ</text>
<text x="57.5" y="217">49</text>
<text x="63" y="218.7">VSS_1</text>
</g>
<g font-size="3.2" fill="#f0f">
<text x="121.7" y="70.3">I</text>
<text x="121" y="77.6">O</text>
<text x="121.7" y="74.1">I</text>
<text x="53.3" y="95.2">I</text>
<text x="120.3" y="151.7">IO</text>
<text x="120.3" y="155.2">IO</text>
<text x="120.3" y="158.7">IO</text>
<text x="120.3" y="165.8">IO</text>
<text x="121.7" y="162.3">I</text>
</g>
</svg>
